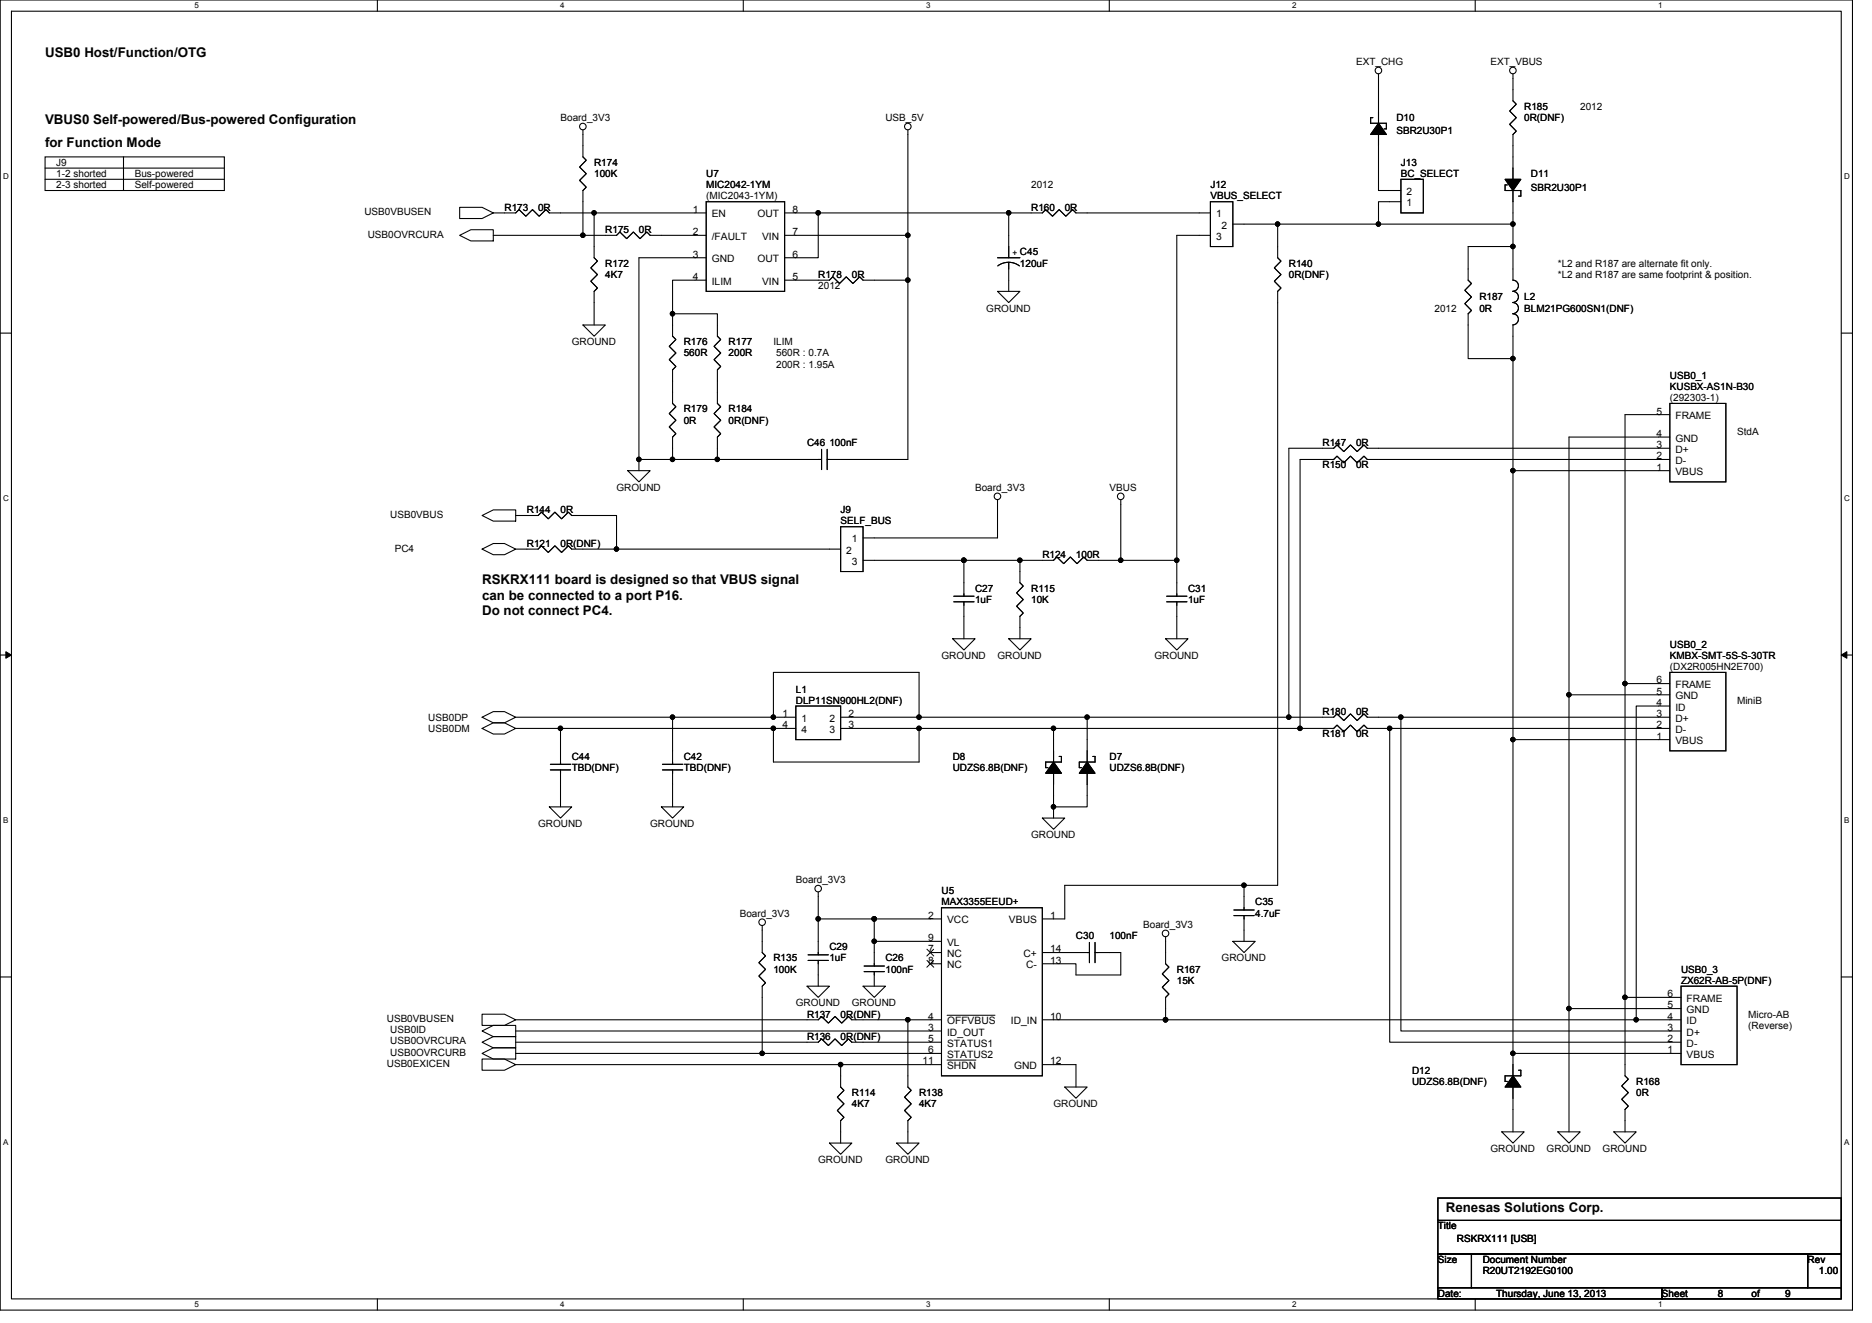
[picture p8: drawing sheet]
<svg xmlns="http://www.w3.org/2000/svg" width="297mm" height="210mm" viewBox="0 0 297 210" stroke-linecap="round" stroke-linejoin="round" font-family="sans-serif">
<path d="M0 0h293.9v207.9h-293.9zM1.8 1.8h290.4v204.3h-290.4z" fill="none" stroke="#000" stroke-width=".17"/>
<g fill="#fff">
<path d="M30.8 .2h.7v1.4h-.7z"/>
<path d="M30.8 206.3h.7v1.4h-.7z"/>
</g>
<path d="M59.9 0v1.8M59.9 206.1v1.8" fill="none" stroke="#000" stroke-width=".17"/>
<g fill="#fff">
<path d="M88.9 .2h.7v1.4h-.7z"/>
<path d="M88.9 206.3h.7v1.4h-.7z"/>
</g>
<path d="M117.9 0v1.8M117.9 206.1v1.8" fill="none" stroke="#000" stroke-width=".17"/>
<g fill="#fff">
<path d="M147 .2h.7v1.4h-.7z"/>
<path d="M147 206.3h.7v1.4h-.7z"/>
</g>
<path d="M176 0v1.8M176 206.1v1.8" fill="none" stroke="#000" stroke-width=".17"/>
<g fill="#fff">
<path d="M205 .2h.7v1.4h-.7z"/>
<path d="M205 206.3h.7v1.4h-.7z"/>
</g>
<path d="M234.1 0v1.8M234.1 206.1v1.8" fill="none" stroke="#000" stroke-width=".17"/>
<g fill="#fff">
<path d="M263.1 .2h.7v1.4h-.7z"/>
<path d="M263.1 206.3h.7v1.4h-.7z"/>
<path d="M.5 27.3h.9v1.4h-.9z"/>
<path d="M292.6 27.3h.9v1.4h-.9z"/>
<path d="M.5 78.4h.9v1.4h-.9z"/>
<path d="M292.6 78.4h.9v1.4h-.9z"/>
</g>
<path d="M0 52.9h1.8M292.2 52.9h1.7" fill="none" stroke="#000" stroke-width=".17"/>
<g fill="#fff">
<path d="M.5 129.5h.8v1.4h-.8z"/>
<path d="M292.6 129.5h.9v1.4h-.9z"/>
</g>
<path d="M0 103.9h1.8M292.2 103.9h1.7" fill="none" stroke="#000" stroke-width=".17"/>
<path d="M.9 103.4l.9 .5-.9 .5zM292.2 103.9l.8-.5v1z" fill="#000" stroke="#000" stroke-width=".16"/>
<g fill="#fff">
<path d="M.5 180.5h.8v1.4h-.8z"/>
<path d="M292.6 180.5h.9v1.4h-.9z"/>
</g>
<g fill="none" stroke="#000" stroke-width=".17">
<path d="M217.8 18.7h-.3v.9h2.5v.8h-.4M218.7 11.7v7.9M240.1 11.7v4.3l.5 .5-1.1 1.1 1.1 1.1-1.1 1 1.1 1.1-.5 .5v7.1M7.2 26.7h28.4M7.2 28.4h28.4M7.2 24.9h28.4v5.3h-28.4zM19.6 24.9v5.3M72.9 32.9h3.6l1.8 .9-1.8 .9h-3.6zM72.9 37.3l1.8-.9h3.6v1.8h-3.6zM78.3 33.8h3.5l.6-.5 1 1 1.1-1 1.1 1 1-1 .6 .5h7.1M78.3 37.3h14.2M92.5 37.3h5.3l.6-.5 1 1.1 1.1-1.1 1.1 1.1 1-1.1 .6 .5h8.9"/>
<path d="M92.5 20.6v4.3l.5 .5-1 1.1 1 1.1-1 1 1 1.1-.5 .5v7.1M94.3 33.8v7.1l.5 .5-1.1 1.1 1.1 1.1-1.1 1 1.1 1.1-.5 .5v5.4M112.1 32h12.4v14.2h-12.4zM112.1 33.8h-17.8M124.5 33.8h5.3M124.5 37.3h19.6M129.8 33.8v7.1h-5.3M129.8 33.8h30.3M144.1 37.3v7.1M144.1 20.6v16.7M160.1 33.8h5.3l.5-.5 1.1 1 1.1-1 1 1 1.1-1 .5 .5h21.4M160.1 33.8v7.1"/>
<path d="M192.1 32h3.5v7.1h-3.5zM192.1 37.3h-5.4v51.6M202.7 35.6v5.3l.6 .5-1.1 1.1 1.1 1.1-1.1 1 1.1 1.1-.6 .5v94.3h-5.3M202.7 35.6h-7.1M218.7 21.3v8.9h3.6M218.7 35.6h21.4M222.3 28.4h3.5v5.4h-3.5zM222.3 32h-3.6v3.6h-16M239.2 29.3h-.4v.9h2.5v.9h-.3M240.1 39.1h-7.1v5.3l.5 .6-1.1 1.1 1.1 1-1.1 1.1 1.1 1.1-.5 .5v7.1h7.1M240.1 39.1v5.3M240.1 35.6v3.5"/>
<path d="M240.1 30.2v5.4M92.5 51.6h3.6l-1.8 1.7zM112.1 40.9h-10.7v32M112.1 44.4h-5.4v5.4M124.5 44.4h7.1l.5-.5 1.1 1.1 1.1-1.1 1 1.1 1.1-1.1 .5 .5h7.2M144.1 44.5v28.4h-12.8M158.3 46.2h3.5l-1.7 1.8zM158.3 40.9h3.5M158.3 42.2a2.86 2.86 0 0 1 3.5 0M160.1 41.6v4.6M240 44.5a.88 .88 0 0 1 .9 .8 .88 .88 0 0 1-.9 .9 .89 .89 0 0 1 .9 .9 .89 .89 0 0 1-.9 .9 .89 .89 0 0 1 .9 .9 .89 .89 0 0 1-.9 .9M240 49.8a.88 .88 0 0 1 .9 .9 .88 .88 0 0 1-.9 .8"/>
<path d="M240.1 51.6v5.3M240.1 56.9v17.8M99.6 74.7h3.6l-1.8 1.8zM101.4 72.9h5.3v-3.6l.5-.5-1-1.1 1-1-1-1.1 1-1.1-.5-.5v-5.3l.5-.6-1-1 1-1.1-1-1.1 1-1-.5-.6v-3.5h7.1v3.5l.6 .6-1.1 1 1.1 1.1-1.1 1.1 1.1 1-.6 .6v5.3l.6 .5-1.1 1.1 1.1 1.1-1.1 1 1.1 1.1-.6 .5v3.6h-7.1M101.4 72.9v1.8M113.8 72.9h16.6M130.4 71.3v3.2M131.3 71.3v3.2M158.3 79.3v6h-21.4M177.8 79.3v9.6M240.1 74.7v42.6h24.9M265 64h8.9v12.5h-8.9z"/>
<path d="M265 74.7h-24.9M265 65.8h-7.2v42.7M265 72.9h-48l-.6-.5-1.1 1-1-1-1.1 1-1.1-1-.5 .5h-5.3v42.7h5.3l.5-.6 1.1 1.1 1.1-1.1 1 1.1 1.1-1.1 .6 .6h3.5v49.8h46.2M265 71.1h-48l-.6-.5-1.1 1-1-1-1.1 1-1.1-1-.5 .5h-7.1v42.7h7.1l.5-.5 1.1 1 1.1-1 1 1 1.1-1 .6 .5h5.3M265 69.3h-16v40.9M76.5 87.1l1.8-.9h1.7l1.8 .9-1.8 .9h-1.7zM76.5 81.8l1.8-.9h3.5v1.8h-3.5zM81.8 81.8h3.6l.5-.5 1.1 1 1.1-1 1 1 1.1-1 .5 .5h7.1v5.3M81.8 87.1h3.6l.5-.5 1.1 1.1 1.1-1.1 1 1.1 1.1-1.1 .5 .5h7.1M97.8 87.1h35.6M133.4 83.6h3.5v7.1h-3.5zM136.9 88.9h16"/>
<path d="M151.3 95.5h3.3M151.3 94.6h3.3M152.9 88.9v5.7M152.9 95.5v5.8M152.9 88.9h8.9v3.6l.6 .5-1.1 1.1 1.1 1-1.1 1.1 1.1 1.1-.6 .5v3.5M161.8 88.9h5.4l.5-.5 1.1 1 1-1 1.1 1 1.1-1 .5 .5h5.3M177.8 88.9h8.9M185.1 95.5h3.2M185.1 94.6h3.2M186.7 95.5v5.8M186.7 88.9v5.7M76.5 113.8l1.8-.9h1.7l1.8 .9-1.8 .9h-1.7z"/>
<path d="M76.5 115.6l1.8-.9h1.7l1.8 .9-1.8 .9h-1.7zM81.8 115.6h7.1M81.8 113.8h24.9M88.9 115.6h33.8M88.9 115.6v5.7M106.7 113.8h16M106.7 113.8v7.5M122.7 113.8v-7.1h23.1v7.1M122.7 113.8h3.6M122.7 115.6h3.6M122.7 115.6v5.3h23.1v-5.3M126.3 112h7.1v5.3h-7.1z"/>
<path d="M133.4 113.8h12.4M133.4 115.6h12.4M145.8 113.8h26.7v7.1M145.8 115.6h21.4v5.3M151.2 101.3h3.5l-1.8 1.8zM160.1 101.3h3.5l-1.8 1.8zM167.2 115.6h39.1M172.5 113.8h32M185 101.3h3.5l-1.8 1.8zM220.5 115.6h44.5M222.3 113.8v49.8h44.4M222.3 113.8h42.7"/>
<path d="M240.1 117.3v49.8M249 110.2v49.8h17.7M249 110.2h16M257.8 108.5v49.7h8.9M257.8 108.5h7.2M265 106.7h8.9v12.4h-8.9zM265 112h-5.4v49.8M87.2 128h3.5l-1.8 1.8zM87.3 122.2h3.2M87.3 121.3h3.2M88.9 122.2v5.8M104.9 128h3.6l-1.8 1.8z"/>
<path d="M105.1 122.2h3.2M105.1 121.3h3.2M106.7 122.2v5.8M165.4 129.8h3.5l-1.7 1.8zM167.2 122.7v5.3M167.2 128v1.8M168.1 120h.3v.9h-2.5v.9h.4M172.5 122.7v5.3h-5.3M173.4 120h.4v.9h-2.5v.9h.3M0 155h1.8M120.9 146.9v4.2l.6 .6-1.1 1 1.1 1.1-1.1 1.1 1.1 1-.6 .6v10.6M128.1 156.5h3.5l-1.8 1.7z"/>
<path d="M128.2 152.4h3.2M128.2 151.5h3.2M129.8 145.8h8.9M129.8 145.8v5.7M129.8 141.5v4.3M129.8 152.4v4.1M136.9 156.5h3.6l-1.8 1.7zM137.1 154.2h3.2M137.1 153.3h3.2M138.7 145.8v3.6M138.7 149.4v3.9M138.7 154.2v2.3"/>
<path d="M138.7 149.4h10.7M138.7 145.8h10.7M147.6 151.1h1.8M147.6 152.9h1.8M149.4 144h16v26.7h-16zM165.4 151.1h7.5M172.9 149.5v3.2M173.8 151.1h4v3.6h-7.1v-1.8h-5.3M173.8 149.5v3.2M185 148.6v4.3l.5 .5-1.1 1.1 1.1 1.1-1.1 1 1.1 1.1-.5 .5v3.6M195.6 149.4h3.6l-1.8 1.7zM195.8 145.3h3.2"/>
<path d="M195.8 144.4h3.2M197.4 145.3v4.1M197.4 144.4v-3.9h-28.5v5.3h-3.5M257.8 158.2v12.5l.6 .5-1.1 1.1 1.1 1.1-1.1 1 1.1 1.1-.6 .5v3.6M266.7 156.5h8.9v12.4h-8.9zM292.2 155h1.7M76.5 160.9h3.5l1.8 .9-1.8 .9h-3.5zM76.5 163.6l1.8-.9h3.5v1.8h-3.5zM76.5 167.1l1.8-.9h3.5v1.8h-3.5zM76.5 168h3.5l1.8 .9-1.8 .9h-3.5zM76.5 165.4l1.8-.9h3.5v1.7h-3.5zM81.8 168.9h51.6v3.6l.5 .5-1 1.1 1 1-1 1.1 1 1.1-.5 .5v3.6"/>
<path d="M81.8 167.1h39.1M81.8 161.8h48l.6-.5 1 1 1.1-1 1.1 1 1-1 .6 .5h8.9M81.8 163.6h67.6M81.8 165.4h48l.6-.6 1 1.1 1.1-1.1 1.1 1.1 1-1.1 .6 .6h14.2M120.9 167.1h28.5M133.4 168.9h16M144.1 161.8h5.3M144.1 161.8v10.7l.5 .5-1.1 1.1 1.1 1-1.1 1.1 1.1 1.1-.5 .5v3.6M165.4 168.9h5.3v3.6M168.9 172.5h3.6l-1.8 1.7zM185 161.8h-19.6M185 161.8h74.6"/>
<path d="M238.3 179.6h3.5l-1.7 1.8zM240.1 172.5v7.1M240.1 167.1v3.6M240.1 167.1h26.6M241 169.8h.3v.9h-2.5v.9h.4M247.2 179.6h3.5l-1.7 1.8zM249 160v19.6M256.1 179.6h3.5l-1.8 1.8zM259.6 161.8h7.1M131.6 181.4h3.6l-1.8 1.7zM142.3 181.4h3.5l-1.7 1.7zM228.2 190.1h64v3.5h-64z"/>
<path d="M228.2 193.6h64v5.4h-64zM228.2 199h5.3v5.3h-5.3zM233.5 199h53.3v5.3h-53.3zM286.8 199h5.4v5.3h-5.4zM228.2 204.3h35.5v1.8h-35.5zM263.7 204.3h28.5v1.8h-28.5z"/>
<circle cx="218.7" cy="11.2" r=".52"/>
<circle cx="240.1" cy="11.2" r=".52"/>
<circle cx="92.5" cy="20.1" r=".52"/>
<circle cx="144" cy="20.1" r=".52"/>
<circle cx="158.3" cy="78.8" r=".52"/>
<circle cx="177.8" cy="78.8" r=".52"/>
<circle cx="120.9" cy="146.3" r=".52"/>
<circle cx="129.8" cy="141" r=".52"/>
<circle cx="184.9" cy="148.1" r=".52"/>
</g>
<g fill="#000" stroke="#000" stroke-width=".17">
<path d="M218.7 19.6l1.3 1.7h-2.5z" fill-rule="evenodd"/>
<path d="M218.7 19.6l1.3 1.7h-2.5z" fill-rule="evenodd"/>
<path d="M238.8 28.4h2.5l-1.2 1.8z" fill-rule="evenodd"/>
<path d="M238.8 28.4h2.5l-1.2 1.8z" fill-rule="evenodd"/>
<path d="M167.2 120.9l1.2 1.8h-2.5z" fill-rule="evenodd"/>
<path d="M167.2 120.9l1.2 1.8h-2.5z" fill-rule="evenodd"/>
<path d="M172.5 120.9l1.3 1.8h-2.5z" fill-rule="evenodd"/>
<path d="M172.5 120.9l1.3 1.8h-2.5z" fill-rule="evenodd"/>
<path d="M240.1 170.7l1.2 1.8h-2.5z" fill-rule="evenodd"/>
<path d="M240.1 170.7l1.2 1.8h-2.5z" fill-rule="evenodd"/>
<circle cx="92.5" cy="37.3" r=".35"/>
<circle cx="94.3" cy="33.8" r=".35"/>
<circle cx="129.8" cy="33.8" r=".35"/>
<circle cx="144" cy="37.3" r=".35"/>
<circle cx="160" cy="33.8" r=".35"/>
<circle cx="202.7" cy="35.5" r=".35"/>
<circle cx="218.7" cy="35.5" r=".35"/>
<circle cx="240.1" cy="35.5" r=".35"/>
<circle cx="240.1" cy="39.1" r=".35"/>
<circle cx="106.7" cy="49.8" r=".35"/>
<circle cx="144" cy="44.4" r=".35"/>
<circle cx="240.1" cy="56.9" r=".35"/>
<circle cx="101.4" cy="72.9" r=".35"/>
<circle cx="106.7" cy="72.9" r=".35"/>
<circle cx="113.8" cy="72.9" r=".35"/>
<circle cx="240.1" cy="74.7" r=".35"/>
<circle cx="97.8" cy="87.1" r=".35"/>
<circle cx="152.9" cy="88.9" r=".35"/>
<circle cx="161.8" cy="88.9" r=".35"/>
<circle cx="177.8" cy="88.9" r=".35"/>
<circle cx="186.7" cy="88.9" r=".35"/>
<circle cx="88.9" cy="115.6" r=".35"/>
<circle cx="106.7" cy="113.8" r=".35"/>
<circle cx="122.7" cy="115.6" r=".35"/>
<circle cx="122.7" cy="113.8" r=".35"/>
<circle cx="145.8" cy="113.8" r=".35"/>
<circle cx="145.8" cy="115.6" r=".35"/>
<circle cx="167.2" cy="115.6" r=".35"/>
<circle cx="172.5" cy="113.8" r=".35"/>
<circle cx="204.5" cy="113.8" r=".35"/>
<circle cx="206.3" cy="115.6" r=".35"/>
<circle cx="220.5" cy="115.6" r=".35"/>
<circle cx="222.3" cy="113.8" r=".35"/>
<circle cx="240.1" cy="117.3" r=".35"/>
<circle cx="248.9" cy="110.2" r=".35"/>
<circle cx="257.8" cy="108.4" r=".35"/>
<circle cx="167.2" cy="128" r=".35"/>
<circle cx="129.8" cy="145.8" r=".35"/>
<circle cx="138.7" cy="145.8" r=".35"/>
<circle cx="138.7" cy="149.3" r=".35"/>
<circle cx="197.4" cy="140.4" r=".35"/>
<circle cx="257.8" cy="158.2" r=".35"/>
<circle cx="120.9" cy="167.1" r=".35"/>
<circle cx="133.4" cy="168.9" r=".35"/>
<circle cx="144" cy="161.8" r=".35"/>
<circle cx="184.9" cy="161.8" r=".35"/>
<circle cx="240.1" cy="167.1" r=".35"/>
<circle cx="248.9" cy="160" r=".35"/>
<circle cx="259.6" cy="161.8" r=".35"/>
</g>
<path d="M147.1 150.6l1.1 1.1M147.1 152.4l1.1 1.1M148.1 150.6l-1 1.1M148.1 152.4l-1 1.1M150.3 161.1h7.6M150.3 168.2h4.6" fill="none" stroke="#000" stroke-width=".16"/>
<g font-size="2.1">
<text x="7.2" y="9.1">USB0 Host/Function/OTG</text>
<text x="7.2" y="23.3">for Function Mode</text>
<text x="7.2" y="19.7">VBUS0 Self-powered/Bus-powered Configuration</text>
<text x="76.5" y="92.6">RSKRX111 board is designed so that VBUS signal</text>
<text x="76.5" y="95.1">can be connected to a port P16.</text>
<text x="76.5" y="97.6">Do not connect PC4.</text>
<text x="229.4" y="192.2">Renesas Solutions Corp.</text>
</g>
<g font-size="1.6">
<text x="215.2" y="10.3">EXT_CHG</text>
<text x="236.5" y="10.3">EXT_VBUS</text>
<text x="241.8" y="17.4">R185</text>
<text x="250.7" y="17.4">2012</text>
<text x="88.9" y="19.2">Board_3V3</text>
<text x="140.5" y="19.2">USB_5V</text>
<text x="221.6" y="19.2">D10</text>
<text x="221.6" y="21.3">SBR2U30P1</text>
<text x="241.8" y="19.2">0R(DNF)</text>
<text x="8.9" y="26.3">J9</text>
<text x="8.9" y="28.1">1-2 shorted</text>
<text x="8.9" y="29.9">2-3 shorted</text>
<text x="21.4" y="29.9">Self-powered</text>
<text x="21.4" y="28.1">Bus-powered</text>
<text x="94.3" y="26.3">R174</text>
<text x="94.3" y="28.1">100K</text>
<text x="112.1" y="28.1">U7</text>
<text x="112.1" y="29.9">MIC2042-1YM</text>
<text x="163.6" y="29.9">2012</text>
<text x="192.1" y="29.9">J12</text>
<text x="222.3" y="26.3">J13</text>
<text x="222.3" y="28.1">BC_SELECT</text>
<text x="242.9" y="28.1">D11</text>
<text x="57.8" y="34.1">USB0VBUSEN</text>
<text x="80" y="33.4">R173</text>
<text x="85.4" y="33.4">0R</text>
<text x="109.9" y="33.8">1</text>
<text x="112.1" y="31.6">(MIC2043-1YM)</text>
<text x="112.9" y="34.5">EN</text>
<text x="120.2" y="34.5">OUT</text>
<text x="125.7" y="33.8">8</text>
<text x="163.6" y="33.4">R160</text>
<text x="168.9" y="33.4">0R</text>
<text x="192.1" y="31.6">VBUS_SELECT</text>
<text x="193" y="34.5">1</text>
<text x="223.2" y="32.7">1</text>
<text x="223.2" y="30.9">2</text>
<text x="242.9" y="30.2">SBR2U30P1</text>
<text x="58.4" y="37.7">USB0OVRCURA</text>
<text x="96.1" y="37">R175</text>
<text x="101.4" y="37">0R</text>
<text x="109.9" y="37.3">2</text>
<text x="109.9" y="40.9">3</text>
<text x="112.9" y="38.1">/FAULT</text>
<text x="112.9" y="41.6">GND</text>
<text x="120.2" y="41.6">OUT</text>
<text x="120.9" y="38.1">VIN</text>
<text x="125.7" y="40.9">6</text>
<text x="125.7" y="37.3">7</text>
<text x="160.6" y="40.5">+ C45</text>
<text x="193" y="38.1">3</text>
<text x="193.8" y="36.3">2</text>
<text x="96.1" y="42.3">R172</text>
<text x="96.1" y="44.1">4K7</text>
<text x="109.9" y="44.4">4</text>
<text x="112.9" y="45.2">ILIM</text>
<text x="120.9" y="45.2">VIN</text>
<text x="125.7" y="44.4">5</text>
<text x="129.8" y="44.1">R178</text>
<text x="129.8" y="45.9">2012</text>
<text x="135.2" y="44.1">0R</text>
<text x="161.8" y="42.3">120uF</text>
<text x="204.5" y="42.3">R140</text>
<text x="204.5" y="44.1">0R(DNF)</text>
<text x="234.7" y="47.6">R187</text>
<text x="241.8" y="47.6">L2</text>
<text x="247.2" y="44.1">*L2 and R187 are same footprint &amp; position.</text>
<text x="247.2" y="42.3">*L2 and R187 are alternate fit only.</text>
<text x="156.5" y="49.4">GROUND</text>
<text x="227.6" y="49.4">2012</text>
<text x="234.7" y="49.4">0R</text>
<text x="241.8" y="49.4">BLM21PG600SN1(DNF)</text>
<text x="90.7" y="54.8">GROUND</text>
<text x="108.5" y="54.8">R176</text>
<text x="108.5" y="56.5">560R</text>
<text x="115.6" y="54.8">R177</text>
<text x="115.6" y="56.5">200R</text>
<text x="122.7" y="54.8">ILIM</text>
<text x="123.2" y="56.6">560R : 0.7A</text>
<text x="123.2" y="58.4">200R : 1.95A</text>
<text x="108.5" y="65.4">R179</text>
<text x="115.6" y="65.4">R184</text>
<text x="262.8" y="65.8">5</text>
<text x="265" y="63.6">(292303-1)</text>
<text x="265" y="60.1">USB0_1</text>
<text x="265" y="61.9">KUSBX-AS1N-B30</text>
<text x="108.5" y="67.2">0R</text>
<text x="115.6" y="67.2">0R(DNF)</text>
<text x="128.1" y="70.8">C46 100nF</text>
<text x="209.8" y="70.8">R147</text>
<text x="215.2" y="70.8">0R</text>
<text x="262.8" y="69.3">4</text>
<text x="262.8" y="71.1">3</text>
<text x="265.8" y="66.5">FRAME</text>
<text x="265.8" y="70.1">GND</text>
<text x="265.8" y="71.8">D+</text>
<text x="275.6" y="69">StdA</text>
<text x="97.8" y="77.9">GROUND</text>
<text x="154.7" y="77.9">Board_3V3</text>
<text x="176.1" y="77.9">VBUS</text>
<text x="209.8" y="74.3">R150</text>
<text x="215.2" y="74.3">0R</text>
<text x="262.8" y="72.9">2</text>
<text x="262.8" y="74.7">1</text>
<text x="265.8" y="73.6">D-</text>
<text x="265.8" y="75.4">VBUS</text>
<text x="61.9" y="82.1">USB0VBUS</text>
<text x="83.6" y="81.4">R144</text>
<text x="88.9" y="81.4">0R</text>
<text x="133.4" y="81.4">J9</text>
<text x="133.4" y="83.2">SELF_BUS</text>
<text x="62.6" y="87.7">PC4</text>
<text x="83.6" y="86.8">R121</text>
<text x="88.9" y="86.8">0R(DNF)</text>
<text x="134.3" y="87.8">2</text>
<text x="135.2" y="86.1">1</text>
<text x="135.2" y="89.6">3</text>
<text x="165.4" y="88.5">R124</text>
<text x="170.7" y="88.5">100R</text>
<text x="154.7" y="93.9">C27</text>
<text x="154.7" y="95.7">1uF</text>
<text x="163.6" y="93.9">R115</text>
<text x="163.6" y="95.7">10K</text>
<text x="188.5" y="93.9">C31</text>
<text x="188.5" y="95.7">1uF</text>
<text x="149.4" y="104.5">GROUND</text>
<text x="158.3" y="104.5">GROUND</text>
<text x="183.2" y="104.5">GROUND</text>
<text x="265" y="106.3">(DX2R005HN2E700)</text>
<text x="265" y="102.8">USB0_2</text>
<text x="265" y="104.5">KMBX-SMT-5S-S-30TR</text>
<text x="124.1" y="113.8">1</text>
<text x="126.3" y="109.9">L1</text>
<text x="126.3" y="111.7">DLP11SN900HL2(DNF)</text>
<text x="134.6" y="113.8">2</text>
<text x="209.8" y="113.4">R180</text>
<text x="215.2" y="113.4">0R</text>
<text x="262.8" y="108.4">6</text>
<text x="262.8" y="110.2">5</text>
<text x="262.8" y="112">4</text>
<text x="262.8" y="113.8">3</text>
<text x="265.8" y="109.2">FRAME</text>
<text x="265.8" y="111">GND</text>
<text x="265.8" y="112.7">ID</text>
<text x="275.6" y="111.7">MiniB</text>
<text x="68" y="114.3">USB0DP</text>
<text x="68" y="116.1">USB0DM</text>
<text x="124.1" y="115.5">4</text>
<text x="127.2" y="114.5">1</text>
<text x="127.2" y="116.3">4</text>
<text x="131.6" y="114.5">2</text>
<text x="131.6" y="116.3">3</text>
<text x="134.6" y="115.5">3</text>
<text x="209.8" y="117">R181</text>
<text x="215.2" y="117">0R</text>
<text x="262.8" y="115.5">2</text>
<text x="262.8" y="117.3">1</text>
<text x="265.8" y="114.5">D+</text>
<text x="265.8" y="116.3">D-</text>
<text x="265.8" y="118.1">VBUS</text>
<text x="90.7" y="120.5">C44</text>
<text x="90.7" y="122.3">TBD(DNF)</text>
<text x="108.5" y="120.5">C42</text>
<text x="108.5" y="122.3">TBD(DNF)</text>
<text x="151.2" y="120.5">D8</text>
<text x="151.2" y="122.3">UDZS6.8B(DNF)</text>
<text x="176.1" y="120.5">D7</text>
<text x="176.1" y="122.3">UDZS6.8B(DNF)</text>
<text x="85.4" y="131.2">GROUND</text>
<text x="103.2" y="131.2">GROUND</text>
<text x="163.6" y="133">GROUND</text>
<text x="126.3" y="140.1">Board_3V3</text>
<text x="149.4" y="141.9">U5</text>
<text x="149.4" y="143.7">MAX3355EEUD+</text>
<text x="199.2" y="143.7">C35</text>
<text x="117.4" y="145.4">Board_3V3</text>
<text x="147.3" y="145.8">2</text>
<text x="147.3" y="149.3">9</text>
<text x="150.3" y="146.5">VCC</text>
<text x="160.1" y="146.5">VBUS</text>
<text x="166.6" y="145.8">1</text>
<text x="170.7" y="149">C30</text>
<text x="176.1" y="149">100nF</text>
<text x="181.4" y="147.2">Board_3V3</text>
<text x="199.2" y="145.4">4.7uF</text>
<text x="122.7" y="152.5">R135</text>
<text x="122.7" y="154.3">100K</text>
<text x="131.6" y="150.8">C29</text>
<text x="131.6" y="152.5">1uF</text>
<text x="140.5" y="152.5">C26</text>
<text x="140.5" y="154.3">100nF</text>
<text x="147.3" y="151.1">7</text>
<text x="147.3" y="152.9">8</text>
<text x="150.3" y="151.8">NC</text>
<text x="150.3" y="153.6">NC</text>
<text x="150.3" y="150.1">VL</text>
<text x="162.4" y="151.8">C+</text>
<text x="162.8" y="153.6">C-</text>
<text x="166.6" y="151.1">14</text>
<text x="166.6" y="152.9">13</text>
<text x="186.7" y="154.3">R167</text>
<text x="193.8" y="152.5">GROUND</text>
<text x="266.7" y="154.3">USB0_3</text>
<text x="126.3" y="159.7">GROUND</text>
<text x="128.1" y="161.4">R137</text>
<text x="133.4" y="161.4">0R(DNF)</text>
<text x="135.2" y="159.7">GROUND</text>
<text x="147.3" y="161.8">4</text>
<text x="166.6" y="161.8">10</text>
<text x="186.7" y="156.1">15K</text>
<text x="264.6" y="158.2">6</text>
<text x="264.6" y="160">5</text>
<text x="264.6" y="161.8">4</text>
<text x="266.7" y="156.1">ZX62R-AB-5P(DNF)</text>
<text x="267.6" y="159">FRAME</text>
<text x="267.6" y="160.7">GND</text>
<text x="277.4" y="161.4">Micro-AB</text>
<text x="61.4" y="162.2">USB0VBUSEN</text>
<text x="61.9" y="163.9">USB0ID</text>
<text x="61.9" y="167.5">USB0OVRCURB</text>
<text x="61.9" y="165.7">USB0OVRCURA</text>
<text x="128.1" y="165">R136</text>
<text x="133.4" y="165">0R(DNF)</text>
<text x="147.3" y="163.6">3</text>
<text x="147.3" y="165.3">5</text>
<text x="147.3" y="167.1">6</text>
<text x="150.3" y="164.3">ID_OUT</text>
<text x="150.3" y="162.5">OFFVBUS</text>
<text x="150.3" y="166.1">STATUS1</text>
<text x="150.3" y="167.9">STATUS2</text>
<text x="160.4" y="162.5">ID_IN</text>
<text x="264.6" y="163.6">3</text>
<text x="264.6" y="165.3">2</text>
<text x="264.6" y="167.1">1</text>
<text x="267.6" y="162.5">ID</text>
<text x="267.6" y="164.3">D+</text>
<text x="267.6" y="166.1">D-</text>
<text x="267.6" y="167.9">VBUS</text>
<text x="277.4" y="163.2">(Reverse)</text>
<text x="61.4" y="169.3">USB0EXICEN</text>
<text x="135.2" y="173.9">R114</text>
<text x="145.8" y="173.9">R138</text>
<text x="146.4" y="168.9">11</text>
<text x="150.3" y="169.6">SHDN</text>
<text x="160.9" y="169.6">GND</text>
<text x="166.6" y="168.9">12</text>
<text x="224.1" y="170.3">D12</text>
<text x="224.1" y="172.1">UDZS6.8B(DNF)</text>
<text x="259.6" y="172.1">R168</text>
<text x="259.6" y="173.9">0R</text>
<text x="135.2" y="175.7">4K7</text>
<text x="145.8" y="175.7">4K7</text>
<text x="167.2" y="175.7">GROUND</text>
<text x="129.8" y="184.6">GROUND</text>
<text x="140.5" y="184.6">GROUND</text>
<text x="236.5" y="182.8">GROUND</text>
<text x="245.4" y="182.8">GROUND</text>
<text x="254.3" y="182.8">GROUND</text>
<text x="228.2" y="195.1">Title</text>
<text x="231.2" y="197">RSKRX111 [USB]</text>
<text x="228.2" y="200.4">Size</text>
<text x="235.3" y="200.4">Document Number</text>
<text x="235.3" y="202.2">R20UT2192EG0100</text>
<text x="286.8" y="200.4">Rev</text>
<text x="288.6" y="202.2">1.00</text>
<text x="228.2" y="205.7">Date:</text>
<text x="237.4" y="205.7">Thursday, June 13, 2013</text>
<text x="263.7" y="205.7">Sheet</text>
<text x="272.6" y="205.7">8</text>
<text x="277.9" y="205.7">of</text>
<text x="283.3" y="205.7">9</text>
</g>
<g font-size="1.3">
<text x="30.8" y="1.3">5</text>
<text x="88.9" y="1.3">4</text>
<text x="147" y="1.3">3</text>
<text x="205" y="1.3">2</text>
<text x="263.1" y="1.3">1</text>
<text x=".5" y="28.4">D</text>
<text x="292.6" y="28.4">D</text>
<text x=".5" y="79.5">C</text>
<text x="292.6" y="79.5">C</text>
<text x=".5" y="130.6">B</text>
<text x="292.6" y="130.6">B</text>
<text x=".5" y="181.7">A</text>
<text x="292.6" y="181.7">A</text>
<text x="30.8" y="207.4">5</text>
<text x="88.9" y="207.4">4</text>
<text x="147" y="207.4">3</text>
<text x="205" y="207.4">2</text>
<text x="263.1" y="207.4">1</text>
</g>
</svg>
